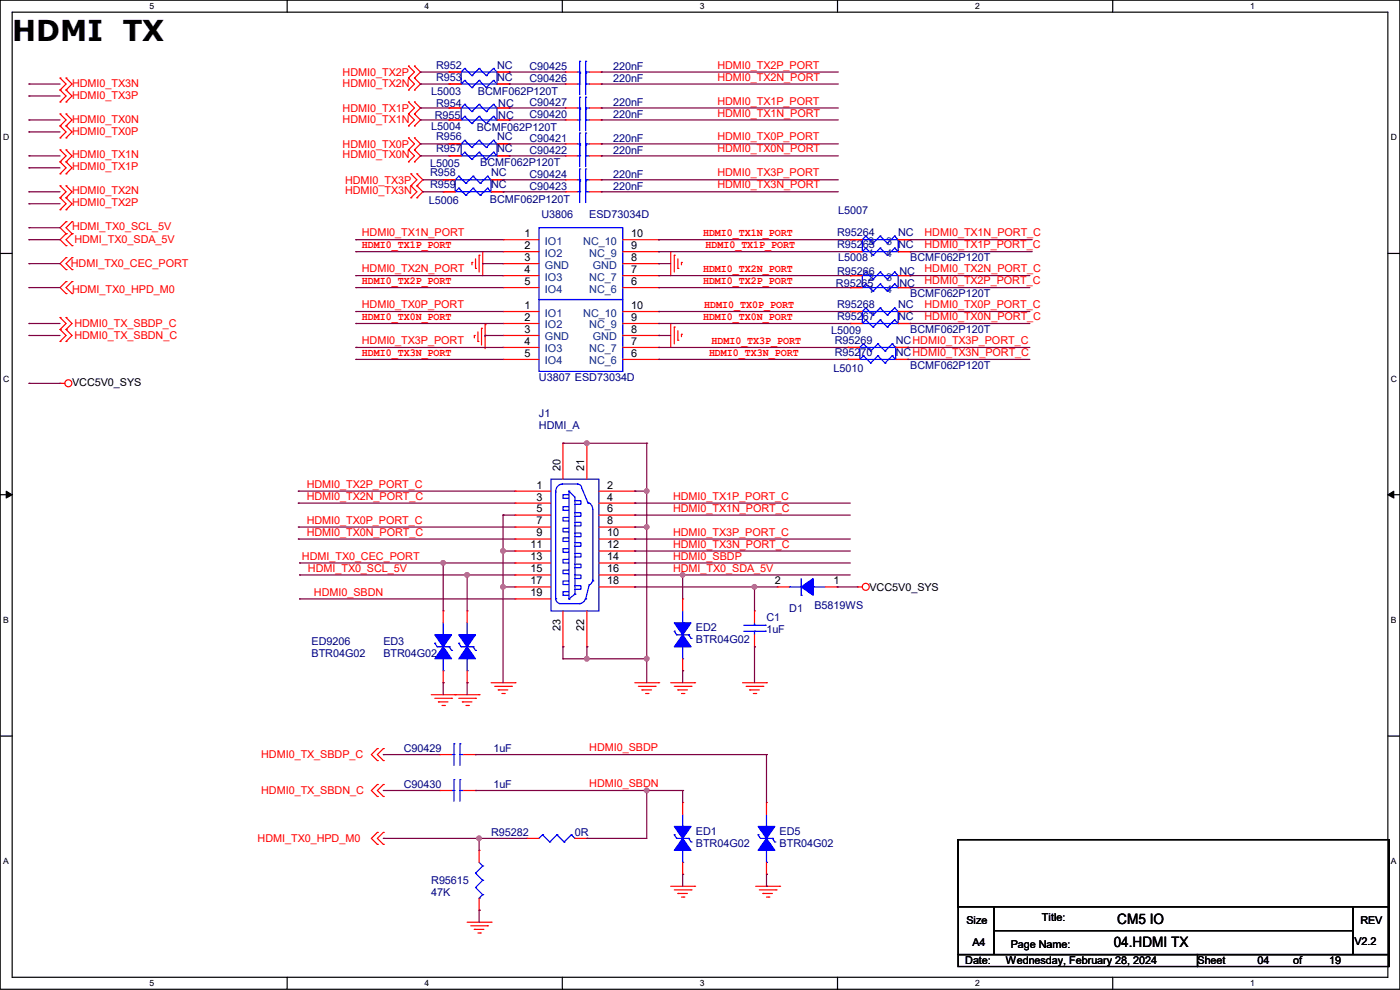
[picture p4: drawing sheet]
<svg xmlns="http://www.w3.org/2000/svg" width="297mm" height="210mm" viewBox="0 0 297 210" stroke-linecap="round" stroke-linejoin="round" font-family="sans-serif">
<g fill="none" stroke="#000" stroke-width=".25">
<path d="M0 0h297v209.8h-297zM2.6 2.6h291.8v204.7h-291.8zM60.9 0v2.6M119.3 0v2.6M177.7 0v2.6M236.1 0v2.6M0 53.8h2.6M294.4 53.8h2.6M0 104.9h2.6M294.4 104.9h2.6M0 156.1h2.6M294.4 156.1h2.6"/>
<path d="M203.2 178.1h91.5v14.2h-91.5zM203.2 192.3h7.7v10.2h-7.7zM210.9 192.3h76.2v5.1h-76.2zM210.9 197.4h76.2v5.1h-76.2zM287.1 192.3h7.6v10.2h-7.6zM60.9 207.3v2.5M119.3 207.3v2.5M177.7 207.3v2.5M203.2 202.5h50.8v2.5h-50.8zM236.1 207.3v2.5M254 202.5h40.7v2.5h-40.7z"/>
</g>
<path d="M1.3 104.2l1.3 .7-1.3 .8zM294.4 104.9l1.3-.7v1.5z" fill="#000"/>
<path d="M1.3 104.2l1.3 .7-1.3 .8zM294.4 104.9l1.3-.7v1.5z" fill="none" stroke="#000" stroke-width=".21"/>
<g fill="none" stroke="#f00" stroke-width=".25">
<path d="M12.7 19.1h.1M12.7 16.6h.1M12.7 19.1l1.3 1.3-1.3 1.2M12.7 16.6l1.3 1.2-1.3 1.3M14 19.1h.1M14 16.6h.1M14 19.1l1.3 1.3-1.3 1.2M14 16.6l1.3 1.2-1.3 1.3M86.7 16.6h.1M86.7 14h.1M86.7 19.1h.1M86.7 14l1.2 1.3-1.2 1.3"/>
<path d="M86.7 16.6l1.2 1.2-1.2 1.3M87.9 14h.1M87.9 16.6h.1M87.9 19.1h.1M87.9 14l1.3 1.3-1.3 1.3M87.9 16.6l1.3 1.2-1.3 1.3M95.3 15.3h.1M95.3 15.3h2.5M105.5 15.3h2.5M108 15.3h.1M12.7 39.4h.1M12.7 34.3h.1"/>
<path d="M12.7 36.9h.1M12.7 31.8h.1M12.7 26.7h.1M12.7 29.3h.1M12.7 24.2h.1M12.7 21.6h.1M12.7 39.4l1.3 1.3-1.3 1.3M12.7 34.3l1.3 1.3-1.3 1.3M12.7 31.8l1.3 1.3-1.3 1.2M12.7 26.7l1.3 1.3-1.3 1.3M12.7 24.2l1.3 1.2-1.3 1.3M14 39.4h.1"/>
<path d="M14 34.3h.1M14 36.9h.1M14 31.8h.1M14 26.7h.1M14 29.3h.1M14 24.2h.1M14 21.6h.1M14 39.4l1.3 1.3-1.3 1.3M14 34.3l1.3 1.3-1.3 1.3M14 31.8l1.3 1.3-1.3 1.2M14 26.7l1.3 1.3-1.3 1.3M14 24.2l1.3 1.2-1.3 1.3"/>
<path d="M86.7 24.2h.1M86.7 21.6h.1M86.7 26.7h.1M86.7 31.8h.1M86.7 29.3h.1M86.7 34.3h.1M86.7 21.6l1.2 1.3-1.2 1.3M86.7 24.2l1.2 1.2-1.2 1.3M86.7 29.3l1.2 1.2-1.2 1.3M86.7 31.8l1.2 1.3-1.2 1.2M87.2 39.4h.1M87.2 36.9h.1"/>
<path d="M87.2 36.9l1.2 1.2-1.2 1.3M87.2 39.4l1.2 1.3-1.2 1.3M87.9 21.6h.1M87.9 24.2h.1M87.9 26.7h.1M87.9 29.3h.1M87.9 31.8h.1M87.9 34.3h.1M87.9 21.6l1.3 1.3-1.3 1.3M87.9 24.2l1.3 1.2-1.3 1.3M87.9 29.3l1.3 1.2-1.3 1.3M87.9 31.8l1.3 1.3-1.3 1.2"/>
<path d="M88.4 36.9h.1M88.4 39.4h.1M88.4 36.9l1.3 1.2-1.3 1.3M88.4 39.4l1.3 1.3-1.3 1.3M95.3 22.9h.1M95.3 30.5h.1M95.3 33.1h.1M95.3 22.9h2.5M95.3 30.5h2.5M95.3 33.1h2.5M105.5 22.9h2.5M105.5 30.5h2.5"/>
<path d="M105.5 33.1h2.5M108 22.9h.1M108 33.1h.1M108 30.5h.1M12.7 42h.1M12.7 44.5h.1M12.7 42l1.3 1.2-1.3 1.3M14 42h.1M14 44.5h.1M14 54.7h.1M14 57.2h.1M14 47h.1"/>
<path d="M14 49.6h.1M14 52.1h.1M14 59.7h.1M14 42l1.3 1.2-1.3 1.3M14 54.7l-1.3 1.2 1.3 1.3M14 47l-1.3 1.3 1.3 1.3M14 49.6l-1.3 1.2 1.3 1.3M14 59.7l-1.3 1.3 1.3 1.3M15.3 57.2h.1M15.3 54.7h.1M15.3 49.6h.1M15.3 47h.1"/>
<path d="M15.3 52.1h.1M15.3 59.7h.1M15.3 54.7l-1.3 1.2 1.3 1.3M15.3 47l-1.3 1.3 1.3 1.3M15.3 49.6l-1.3 1.2 1.3 1.3M15.3 59.7l-1.3 1.3 1.3 1.3M87.2 42h.1M88.4 42h.1M100.1 55.7h.1M100.1 55.7v.5M100.9 56.9h.1M100.9 54.9v2"/>
<path d="M101.6 54.1h.1M101.6 54.1v3.6M102.4 53.4h.1M102.4 53.4v5.1M119.9 40.7h.1M119.9 40.7h2.6M125 40.7h2.6M127.6 40.7h.1M142.3 53.4h.1M142.3 53.4v5.1M143 54.1h.1M143 54.1v3.6"/>
<path d="M143.8 56.9h.1M143.8 54.9v2M144.6 55.7h.1M144.6 55.7v.5M12.7 69.9h.1M12.7 67.4h.1M12.7 72.4h.1M12.7 67.4l1.3 1.2-1.3 1.3M12.7 69.9l1.3 1.3-1.3 1.2M14 69.9h.1M14 67.4h.1M14 72.4h.1"/>
<path d="M14 62.3h.1M14 67.4l1.3 1.2-1.3 1.3M14 69.9l1.3 1.3-1.3 1.2M15.3 62.3h.1M100.6 71.2h.1M100.6 71.2v.5M101.4 72.4h.1M101.4 70.4v2M102.2 69.6h.1M102.2 69.6v3.6M102.9 68.9h.1M102.9 68.9v5.1"/>
<path d="M142.3 68.6h.1M142.3 68.6v5.1M143 69.4h.1M143 69.4v3.5M143.8 72.2h.1M143.8 70.1v2.1M144.6 70.9h.1M144.6 70.9v.5M12.7 81.3h.1M12.7 81.3h1.1M181.9 124.5h.1M181.9 124.5h1"/>
<path d="M80.1 158.8h.1M80.1 158.8l-1.3 1.3 1.3 1.2M81.3 158.8h.1M81.3 158.8l-1.2 1.3 1.2 1.2M91.5 147.4h10.1M92.2 148.1h3.6M93 148.9h.1M93 148.9h2M93.8 149.6h.5M94.3 149.6h.1M95.8 148.1h.1M96.6 147.4h.1"/>
<path d="M97.3 148.1h3.6M98.1 148.9h.1M98.1 148.9h2M98.8 149.6h.6M99.4 149.6h.1M100.9 148.1h.1M101.6 147.4h.1M104.2 144.8h5.1M104.9 145.6h3.6M105.7 146.3h.1M105.7 146.3h2M106.5 147.1h.5"/>
<path d="M107 147.1h.1M108.5 145.6h.1M109.3 144.8h.1M134.7 144.8h5M135.4 145.6h3.6M136.2 146.3h.1M136.2 146.3h2M136.9 147.1h.6M137.5 147.1h.1M139 145.6h.1M139.7 144.8h.1M142.3 144.8h5.1"/>
<path d="M143 145.6h3.6M143.8 146.3h.1M143.8 146.3h2M144.6 147.1h.5M145.1 147.1h.1M146.6 145.6h.1M147.4 144.8h.1M157.5 144.8h5.1M158.3 145.6h3.5M159 146.3h.1M159 146.3h2.1M159.8 147.1h.5"/>
<path d="M160.3 147.1h.1M161.8 145.6h.1M162.6 144.8h.1M80.1 161.3h.1M80.1 169h.1M80.1 166.4h.1M80.1 179.1h.1M80.1 176.6h.1M80.1 166.4l-1.3 1.3 1.3 1.3M80.1 176.6l-1.3 1.2 1.3 1.3M81.3 161.3h.1M81.3 169h.1"/>
<path d="M81.3 166.4h.1M81.3 179.1h.1M81.3 176.6h.1M81.3 166.4l-1.2 1.3 1.2 1.3M81.3 176.6l-1.2 1.2 1.2 1.3M93.3 167.7h.1M93.3 167.7h2.5M98.3 167.7h2.6M100.9 167.7h.1M99.1 195.6h5.1M99.9 196.4h3.5M100.6 197.1h.1"/>
<path d="M100.6 197.1h2.1M101.4 197.9h.5M101.9 197.9h.1M103.4 196.4h.1M104.2 195.6h.1M142.3 188h5.1M143 188.8h3.6M143.8 189.5h.1M143.8 189.5h2M144.6 190.3h.5M145.1 190.3h.1M146.6 188.8h.1"/>
<path d="M147.4 188h.1M160.3 188h5.1M161.1 188.8h3.5M161.8 189.5h.1M161.8 189.5h2.1M162.6 190.3h.5M163.1 190.3h.1M164.6 188.8h.1M165.4 188h.1"/>
<circle cx="14.5" cy="81.3" r=".74"/>
<circle cx="183.7" cy="124.5" r=".74"/>
</g>
<g fill="none" stroke="#00f" stroke-width=".25">
<path d="M98.6 14.5h.1M98.6 14.5l-.8 .8M98.6 14.5l1.5 1.5M100.1 16h.1M101.6 14.5h.1M101.6 14.5l-1.5 1.5M101.6 14.5l1.6 1.5M103.2 16h.1M104.7 14.5h.1M104.7 14.5l-1.5 1.5M104.7 14.5l.8 .8M105.5 15.3h.1"/>
<path d="M97.8 30.5h7.7v2.6h-7.7zM98.6 22.1h.1M98.6 22.1l-.8 .8M98.6 22.1l1.5 1.6M100.1 23.7h.1M101.6 22.1h.1M101.6 22.1l-1.5 1.6M101.6 22.1l1.6 1.6M103.2 23.7h.1M104.7 22.1h.1M104.7 22.1l-1.5 1.6M104.7 22.1l.8 .8"/>
<path d="M105.5 22.9h.1M123 38.4h.1M123 38.4v4.6M124.2 38.4h.1M124.2 38.4v4.6M122.5 40.7h.5M123 40.7h.1M124.2 40.7h.1M124.2 40.7h.8M92.2 136.4h.1M92.2 136.4l.6 .8h2.5M94 134.7h.1"/>
<path d="M94 132.1v2.6M94 139.7v2.6M95.3 137.2h.1M95.3 137.2l.5 .8M95.8 138h.1M94 142.3h.1M95.8 167.7h.5M96.3 167.7h.1M96.3 165.4h.1M96.3 165.4v4.6M97.6 165.4h.1M97.6 167.7h.1"/>
<path d="M97.6 167.7h.7M97.6 165.4v4.6"/>
</g>
<path d="M92.2 134.7h3.6l-1.8 2.5z" fill-rule="evenodd" fill="#00f"/>
<path d="M92.2 134.7h3.6l-1.8 2.5z" fill="none" stroke="#00f" stroke-width=".25"/>
<path d="M94 137.2l1.8 2.5h-3.6z" fill-rule="evenodd" fill="#00f"/>
<g fill="none" stroke="#00f" stroke-width=".25">
<path d="M97.8 15.3h7.7v2.5h-7.7zM98.6 17.1h.1M98.6 17.1l-.8 .7M98.6 17.1l1.5 1.5M100.1 18.6h.1M101.6 17.1h.1M101.6 17.1l-1.5 1.5M101.6 17.1l1.6 1.5M103.2 18.6h.1M104.7 17.1h.1M104.7 17.1l-1.5 1.5M104.7 17.1l.8 .7"/>
<path d="M105.5 17.8h.1M122.5 15.3h.5M123 15.3h.1M123 13h.1M123 13v4.6M124.2 13h.1M124.2 15.3h.1M124.2 13v4.6M124.2 15.3h.8M98.6 24.7h.1M98.6 24.7l-.8 .7M98.6 24.7l1.5 1.5"/>
<path d="M100.1 26.2h.1M101.6 24.7h.1M101.6 24.7l-1.5 1.5M101.6 24.7l1.6 1.5M103.2 26.2h.1M104.7 24.7h.1M104.7 24.7l-1.5 1.5M104.7 24.7l.8 .7M105.5 25.4h.1M122.5 22.9h.5M122.5 33.1h.5M122.5 25.4h.5"/>
<path d="M123 22.9h.1M123 20.6h.1M123 33.1h.1M123 30.8h.1M123 25.4h.1M123 23.2h.1M123 20.6v7.1M123 30.8v4.5M124.2 20.6h.1M124.2 22.9h.1M124.2 30.8h.1M124.2 33.1h.1"/>
<path d="M124.2 23.2h.1M124.2 25.4h.1M124.2 22.9h.8M124.2 20.6v7.1M124.2 30.8v4.5M124.2 33.1h.8M124.2 25.4h.8M183.7 50.1h.1M183.7 52.6h.1M183.7 50.1l-.8 .7M183.7 50.1l1.5 1.5M183.7 52.6l-.8 .8"/>
<path d="M183.7 52.6l1.5 1.5M185.2 51.6h.1M185.2 54.1h.1M186.7 50.1h.1M186.7 52.6h.1M186.7 50.1l-1.5 1.5M186.7 50.1l1.6 1.5M186.7 52.6l-1.5 1.5M186.7 52.6l1.6 1.5M188.3 51.6h.1M188.3 54.1h.1M189.8 50.1h.1"/>
<path d="M189.8 52.6h.1M189.8 50.1l-1.5 1.5M189.8 50.1l.7 .7M189.8 52.6l-1.5 1.5M189.8 52.6l.7 .8M190.5 50.8h.1M190.5 53.4h.1M114.3 63.5h17.8v15.3h-17.8zM183.2 72.9h.1M183.2 75.5h.1M183.2 72.9l-.8 .8M183.2 72.9l1.5 1.6"/>
<path d="M183.2 75.5l-.8 .7M183.2 75.5l1.5 1.5M183.7 65.3h.1M183.7 65.3l-.8 .8M183.7 65.3l1.5 1.5M184.7 74.5h.1M184.7 77h.1M185.2 66.8h.1M186.2 72.9h.1M186.2 75.5h.1M186.2 72.9l-1.5 1.6M186.2 72.9l1.5 1.6"/>
<path d="M186.2 75.5l-1.5 1.5M186.2 75.5l1.5 1.5M186.7 65.3h.1M186.7 65.3l-1.5 1.5M186.7 65.3l1.6 1.5M187.7 74.5h.1M187.7 77h.1M188.3 66.8h.1M189.3 72.9h.1M189.3 75.5h.1M189.3 72.9l-1.6 1.6M189.3 72.9l.7 .8"/>
<path d="M189.3 75.5l-1.6 1.5M189.3 75.5l.7 .7M189.8 65.3h.1M189.8 65.3l-1.5 1.5M189.8 65.3l.7 .8M190 73.7h.1M190 76.2h.1M190.5 66.1h.1M116.9 101.6h10.1v28h-10.1zM117.9 104.2v22.8M119.2 102.7h3.3M119.4 102.7a1.5 1.5 0 0 0-1.5 1.7"/>
<path d="M120.7 104.2h.1M120.7 104.9h-1.3v.8h1.3M120.7 107.5h-1.3v.7h1.3M120.7 109.8h-1.3v.7h1.3M120.7 112.1h-1.3v.7h1.3M120.7 114.1h-1.3v.8h1.3M120.7 116.4h-1.3v.7h1.3M120.7 118.7h-1.3v.7h1.3M120.7 104.2v22.8M120.7 104.2l1.3 1.3v20.5M122 106.2h1.2v.8h-1.2M122 108.8h1.2v.7h-1.2"/>
<path d="M122 110.8h1.2v.7h-1.2M122 113.1h1.2v.7h-1.2M122 115.1h1.2v.8h-1.2M122 117.4h1.2v.8h-1.2M122 119.7h1.2v.7h-1.2M122.5 102.7a1 1 0 0 1 .9 1l1.4 3M122.5 102.7h.1M124.7 106.6a1.5 1.5 0 0 1 1 1.4l.1 15.2M124.8 106.7h.1M94 137.2l1.8 2.5h-3.6zM97.3 136.4h.1M97.3 136.4l.5 .8h2.6"/>
<path d="M99.1 134.7h.1M99.1 132.1v2.6M99.1 139.7v2.6M100.4 137.2h.1M100.4 137.2l.5 .8M100.9 138h.1M117.9 127a1 1 0 0 0 .8 1M117.9 127h.1M118.7 128.1h4.3M120.7 127h.1M120.7 120.9h-1.3v.8h1.3M120.7 123.2h-1.3v.8h1.3"/>
<path d="M120.7 125.5h-1.3v.8h1.3M122 126h.1M122 122h1.2v.7h-1.2M122 124.2h1.2v.8h-1.2M122 126l-1.3 1M123 128.1h.1M124.2 127a1.25 1.25 0 0 1-1.2 1M124.2 127h.1M125 124l-.8 3M125.7 123a1.25 1.25 0 0 1-.7 1.1M125.8 123.2h.1M157.8 133.9h4.5"/>
<path d="M157.8 132.6h4.5M160.1 132.6h.1M160.1 133.9h.1M160.1 132.1v.5M160.1 133.9v.8M162.3 133.9h.1M162.3 132.6h.1M99.1 142.3h.1"/>
</g>
<g fill="none" stroke="#f00" stroke-width=".25">
<path d="M95.3 17.8h.1M95.3 15.3h.1M95.3 17.8h2.5M95.3 15.3h2.5M105.5 17.8h2.5M105.5 15.3h2.5M108 17.8h.1M108 15.3h.1M119.9 15.3h.1M119.9 15.3h2.6M125 15.3h2.6M127.6 15.3h.1"/>
<path d="M95.3 25.4h.1M95.3 25.4h2.5M105.5 25.4h2.5M108 25.4h.1M119.9 22.9h.1M119.9 33.1h.1M119.9 25.4h.1M119.9 25.4h2.6M119.9 22.9h2.6M119.9 33.1h2.6M125 25.4h2.6M125 22.9h2.6"/>
<path d="M125 33.1h2.6M127.6 22.9h.1M127.6 33.1h.1M127.6 25.4h.1M180.4 50.8h.1M180.4 53.4h.1M180.4 50.8h2.5M180.4 53.4h2.5M190.5 50.8h2.6M190.5 53.4h2.6M193.1 50.8h.1M193.1 53.4h.1"/>
<path d="M106.7 66.1h.1M106.7 68.6h.1M106.7 73.7h.1M106.7 76.2h.1M106.7 71.2h.1M106.7 73.7h7.6M106.7 66.1h7.6M106.7 68.6h7.6M106.7 76.2h7.6M106.7 71.2h7.6M132.1 73.7h7.6M132.1 66.1h7.6"/>
<path d="M132.1 68.6h7.6M132.1 76.2h7.6M132.1 71.2h7.6M139.7 66.1h.1M139.7 68.6h.1M139.7 73.7h.1M139.7 76.2h.1M139.7 71.2h.1M179.9 73.7h.1M179.9 76.2h.1M179.9 73.7h2.5M179.9 76.2h2.5"/>
<path d="M180.4 66.1h.1M180.4 66.1h2.5M190 73.7h2.6M190 76.2h2.6M190.5 66.1h2.6M192.6 73.7h.1M192.6 76.2h.1M193.1 66.1h.1M119.4 94h.1M119.4 94v7.6M124.5 94h.1M124.5 94v7.6"/>
<path d="M109.3 104.2h.1M109.3 106.7h.1M109.3 109.3h.1M109.3 111.8h.1M109.3 114.3h.1M109.3 116.9h.1M109.3 119.4h.1M109.3 104.2h7.6M109.3 106.7h7.6M109.3 109.3h7.6M109.3 111.8h7.6M109.3 114.3h7.6"/>
<path d="M109.3 116.9h7.6M109.3 119.4h7.6M127 104.2h7.7M127 106.7h7.7M127 109.3h7.7M127 111.8h7.7M127 114.3h7.7M127 116.9h7.7M127 119.4h7.7M134.7 104.2h.1M134.7 106.7h.1M134.7 109.3h.1"/>
<path d="M134.7 111.8h.1M134.7 114.3h.1M134.7 116.9h.1M134.7 119.4h.1M94 129.6h.1M94 129.6v2.5M109.3 122h.1M109.3 124.5h.1M109.3 127h.1M109.3 122h7.6M109.3 124.5h7.6M109.3 127h7.6"/>
<path d="M119.4 137.2h.1M119.4 129.6v7.6M124.5 137.2h.1M124.5 129.6v7.6M127 122h7.7M127 124.5h7.7M134.7 122h.1M134.7 124.5h.1M160.1 129.6h.1M160.1 137.2h.1M160.1 129.6v2.5M160.1 134.7v2.5"/>
<path d="M94 144.8h.1M94 142.3v2.5"/>
</g>
<path d="M97.3 134.7h3.6l-1.8 2.5z" fill-rule="evenodd" fill="#00f"/>
<path d="M97.3 134.7h3.6l-1.8 2.5z" fill="none" stroke="#00f" stroke-width=".25"/>
<path d="M99.1 137.2l1.8 2.5h-3.6z" fill-rule="evenodd" fill="#00f"/>
<g fill="none" stroke="#00f" stroke-width=".25">
<path d="M183.7 57.7h.1M183.7 57.7l-.8 .8M183.7 57.7l1.5 1.5M185.2 59.2h.1M186.7 57.7h.1M186.7 57.7l-1.5 1.5M186.7 57.7l1.6 1.5M188.3 59.2h.1M189.8 57.7h.1M189.8 57.7l-1.5 1.5M189.8 57.7l.7 .8M190.5 58.5h.1"/>
<path d="M99.1 137.2l1.8 2.5h-3.6zM143 177.1h.1M143 177.1l.6 .7h2.5M144.8 175.3h.1M144.8 172.8v2.5M146.1 177.8h.1M146.1 177.8l.5 .8M146.6 178.6h.1M144.8 182.9h.1M144.8 180.4v2.5"/>
</g>
<path d="M180.4 58.5h.1M180.4 58.5h2.5M190.5 58.5h2.6M193.1 58.5h.1M99.1 129.6h.1M99.1 129.6v2.5M99.1 144.8h.1M99.1 142.3v2.5" fill="none" stroke="#f00" stroke-width=".25"/>
<path d="M143 175.3h3.6l-1.8 2.5z" fill-rule="evenodd" fill="#00f"/>
<path d="M143 175.3h3.6l-1.8 2.5z" fill="none" stroke="#00f" stroke-width=".25"/>
<path d="M144.8 177.8l1.8 2.6h-3.6z" fill-rule="evenodd" fill="#00f"/>
<g fill="none" stroke="#00f" stroke-width=".25">
<path d="M96.6 38.1h7.6v2.6h-7.6zM114.3 48.3h17.8v15.2h-17.8zM167.4 124.5h.1M167.4 124.5h2.6M170 126.3h.1M170 122.7v3.6M172.5 124.5h.1M172.5 124.5h2.5M96.3 157.8h.1M96.3 157.8v4.5M97.6 157.8h.1M97.6 157.8v4.5"/>
<path d="M95.8 160.1h.5M96.3 160.1h.1M97.6 160.1h.1M97.6 160.1h.7M144.8 177.8l1.8 2.6h-3.6z"/>
</g>
<g fill="none" stroke="#f00" stroke-width=".25">
<path d="M94 38.1h.1M94 38.1h2.6M104.2 38.1h2.5M106.7 38.1h.1M94 40.7h.1M94 40.7h2.6M104.2 40.7h2.5M106.7 50.8h.1M106.7 53.4h.1M106.7 58.5h.1M106.7 55.9h.1M106.7 40.7h.1"/>
<path d="M106.7 50.8h7.6M106.7 53.4h7.6M106.7 58.5h7.6M106.7 55.9h7.6M132.1 50.8h7.6M132.1 53.4h7.6M132.1 58.5h7.6M132.1 55.9h7.6M139.7 50.8h.1M139.7 53.4h.1M139.7 58.5h.1M139.7 55.9h.1"/>
<path d="M106.7 61h.1M106.7 61h7.6M132.1 61h7.6M139.7 61h.1M93.3 160.1h.1M93.3 160.1h2.5M98.3 160.1h2.6M100.9 160.1h.1M144.8 170.2h.1M144.8 170.2v2.6M144.8 185.5h.1M144.8 182.9v2.6"/>
</g>
<path d="M170 124.5l2.5-1.8v3.6z" fill-rule="evenodd" fill="#00f"/>
<g fill="none" stroke="#00f" stroke-width=".25">
<path d="M122.5 17.8h.5M123 17.8h.1M123 15.5h.1M123 15.5v4.6M124.2 15.5h.1M124.2 17.8h.1M124.2 17.8h.8M124.2 15.5v4.6M143 133.9h.1M143 133.9l.6 .8h2.5M144.8 132.1h.1M144.8 139.7h.1"/>
<path d="M144.8 129.6v2.5M144.8 137.2v2.5M146.1 134.7h.1M146.1 134.7l.5 .7M146.6 135.4h.1M170 124.5l2.5-1.8v3.6z"/>
</g>
<path d="M119.9 17.8h.1M119.9 17.8h2.6M125 17.8h2.6M127.6 17.8h.1M164.9 124.5h.1M164.9 124.5h2.5M175 124.5h2.6M177.6 124.5h.1" fill="none" stroke="#f00" stroke-width=".25"/>
<path d="M143 132.1h3.6l-1.8 2.6z" fill-rule="evenodd" fill="#00f"/>
<path d="M143 132.1h3.6l-1.8 2.6z" fill="none" stroke="#00f" stroke-width=".25"/>
<path d="M144.8 134.7l1.8 2.5h-3.6z" fill-rule="evenodd" fill="#00f"/>
<g fill="none" stroke="#00f" stroke-width=".25">
<path d="M97.3 37.4h.1M97.3 37.4l-.7 .7M97.3 37.4l1.5 1.5M98.6 29.8h.1M98.6 29.8l-.8 .7M98.6 29.8l1.5 1.5M98.8 38.9h.1M100.1 31.3h.1M100.4 37.4h.1M100.4 37.4l-1.6 1.5M100.4 37.4l1.5 1.5M101.6 29.8h.1"/>
<path d="M101.6 29.8l-1.5 1.5M101.6 29.8l1.6 1.5M101.9 38.9h.1M103.2 31.3h.1M103.4 37.4h.1M103.4 37.4l-1.5 1.5M103.4 37.4l.8 .7M104.2 38.1h.1M104.7 29.8h.1M104.7 29.8l-1.5 1.5M104.7 29.8l.8 .7M105.5 30.5h.1"/>
<path d="M182.9 50.8h7.6v2.6h-7.6zM182.9 58.5h7.6v2.5h-7.6zM182.4 73.7h7.6v2.5h-7.6zM183.7 67.9h.1M183.7 67.9l-.8 .7M183.7 67.9l1.5 1.5M185.2 69.4h.1M186.7 67.9h.1M186.7 67.9l-1.5 1.5M186.7 67.9l1.6 1.5M188.3 69.4h.1M189.8 67.9h.1"/>
<path d="M189.8 67.9l-1.5 1.5M189.8 67.9l.7 .7M190.5 68.6h.1M144.8 134.7l1.8 2.5h-3.6zM160.8 177.1h.1M160.8 177.1l.5 .7h2.6M162.6 175.3h.1M162.6 172.8v2.5M163.9 177.8h.1M163.9 177.8l.5 .8M164.4 178.6h.1M100.9 185.2h.1"/>
<path d="M100.9 188.3h.1M100.9 185.2l1.5 1.5M100.9 188.3l1.5 1.5M101.6 190.5h.1M101.6 182.9l.8 .8M102.4 183.7h.1M102.4 186.7h.1M102.4 189.8h.1M102.4 183.7l-1.5 1.5M102.4 186.7l-1.5 1.6M102.4 189.8l-.8 .7M162.6 182.9h.1"/>
<path d="M162.6 180.4v2.5"/>
</g>
<g fill="none" stroke="#f00" stroke-width=".25">
<path d="M94 38.1h.1M94 38.1h2.6M95.3 30.5h.1M95.3 30.5h2.5M104.2 38.1h2.5M105.5 30.5h2.5M106.7 38.1h.1M108 30.5h.1M180.4 53.4h.1M180.4 50.8h.1M180.4 58.5h.1M180.4 53.4h2.5"/>
<path d="M180.4 50.8h2.5M180.4 58.5h2.5M190.5 53.4h2.6M190.5 50.8h2.6M190.5 58.5h2.6M193.1 50.8h.1M193.1 53.4h.1M193.1 58.5h.1M179.9 73.7h.1M179.9 76.2h.1M179.9 73.7h2.5M179.9 76.2h2.5"/>
<path d="M180.4 68.6h.1M180.4 61h.1M180.4 68.6h2.5M180.4 61h2.5M190 73.7h2.6M190 76.2h2.6M190.5 68.6h2.6M190.5 61h2.6M192.6 76.2h.1M192.6 73.7h.1M193.1 68.6h.1M193.1 61h.1"/>
<path d="M144.8 127h.1M144.8 127v2.6M144.8 139.7v2.6M144.8 142.3h.1M101.6 180.4h.1M101.6 193.1h.1M101.6 180.4v2.5M101.6 190.5v2.6"/>
</g>
<path d="M160.8 175.3h3.6l-1.8 2.5z" fill-rule="evenodd" fill="#00f"/>
<path d="M160.8 175.3h3.6l-1.8 2.5z" fill="none" stroke="#00f" stroke-width=".25"/>
<path d="M162.6 177.8l1.8 2.6h-3.6z" fill-rule="evenodd" fill="#00f"/>
<g fill="none" stroke="#00f" stroke-width=".25">
<path d="M97.3 39.9h.1M97.3 39.9l-.7 .8M97.3 39.9l1.5 1.5M97.8 22.9h7.7v2.5h-7.7zM98.6 32.3h.1M98.6 32.3l-.8 .8M98.6 32.3l1.5 1.5M100.1 33.8h.1M100.4 39.9h.1M100.4 39.9l-1.6 1.5M100.4 39.9l1.5 1.5M101.6 32.3h.1"/>
<path d="M101.6 32.3l-1.5 1.5M101.6 32.3l1.6 1.5M103.2 33.8h.1M103.4 39.9h.1M103.4 39.9l-1.5 1.5M103.4 39.9l.8 .8M104.7 32.3h.1M104.7 32.3l-1.5 1.5M104.7 32.3l.8 .8M105.5 33.1h.1M122.5 38.1h.5M122.5 30.5h.5"/>
<path d="M123 38.1h.1M123 35.9h.1M123 30.5h.1M123 28.2h.1M123 28.2v4.6M123 35.9v4.5M124.2 35.9h.1M124.2 38.1h.1M124.2 28.2h.1M124.2 30.5h.1M124.2 38.1h.8M124.2 28.2v4.6"/>
<path d="M124.2 35.9v4.5M124.2 30.5h.8M98.8 41.4h.1M101.9 41.4h.1M104.2 40.7h.1M182.9 66.1h7.6v2.5h-7.6zM183.7 60.2h.1M183.7 60.2l-.8 .8M183.7 60.2l1.5 1.6M185.2 61.8h.1M186.7 60.2h.1M186.7 60.2l-1.5 1.6"/>
<path d="M186.7 60.2l1.6 1.6M188.3 61.8h.1M189.8 60.2h.1M189.8 60.2l-1.5 1.6M189.8 60.2l.7 .8M190.5 61h.1M115.1 177.1h.1M115.1 177.1l-.8 .7M115.1 177.1l1.5 1.5M116.6 178.6h.1M118.2 177.1h.1M118.2 177.1l-1.6 1.5"/>
<path d="M118.2 177.1l1.5 1.5M119.7 178.6h.1M121.2 177.1h.1M121.2 177.1l-1.5 1.5M121.2 177.1l.8 .7M122 177.8h.1M162.6 177.8l1.8 2.6h-3.6z"/>
</g>
<g fill="none" stroke="#f00" stroke-width=".25">
<path d="M95.3 33.1h.1M95.3 22.9h.1M95.3 25.4h.1M95.3 33.1h2.5M95.3 22.9h2.5M95.3 25.4h2.5M105.5 33.1h2.5M105.5 22.9h2.5M105.5 25.4h2.5M108 33.1h.1M108 25.4h.1M108 22.9h.1"/>
<path d="M119.9 38.1h.1M119.9 30.5h.1M119.9 38.1h2.6M119.9 30.5h2.6M125 38.1h2.6M125 30.5h2.6M127.6 38.1h.1M127.6 30.5h.1M94 40.7h.1M94 40.7h2.6M104.2 40.7h2.5M106.7 40.7h.1"/>
<path d="M180.4 61h.1M180.4 66.1h.1M180.4 68.6h.1M180.4 61h2.5M180.4 66.1h2.5M180.4 68.6h2.5M190.5 61h2.6M190.5 66.1h2.6M190.5 68.6h2.6M193.1 61h.1M193.1 68.6h.1M193.1 66.1h.1"/>
<path d="M111.8 177.8h.1M111.8 177.8h2.5M122 177.8h2.5M124.5 177.8h.1M162.6 170.2h.1M162.6 170.2v2.6M162.6 185.5h.1M162.6 182.9v2.6"/>
</g>
<g fill="none" stroke="#800040" stroke-width=".25">
<path d="M6.1 17.8h.1M6.1 17.8h6.6M6.1 35.6h.1M6.1 33.1h.1M6.1 28h.1M6.1 25.4h.1M6.1 20.4h.1M6.1 35.6h6.6M6.1 33.1h6.6M6.1 28h6.6M6.1 25.4h6.6M6.1 20.4h6.6"/>
<path d="M6.1 40.7h.1M6.1 43.2h.1M6.1 48.3h.1M6.1 50.8h.1M6.1 55.9h.1M6.1 40.7h6.6M6.1 43.2h6.6M6.1 48.3h6.6M6.1 50.8h6.6M6.1 55.9h6.6M6.1 68.6h.1M6.1 71.2h.1"/>
<path d="M6.1 61h.1M6.1 68.6h6.6M6.1 71.2h6.6M6.1 61h6.6M119.4 94h.1M119.4 94h17.8M124.5 94h.1"/>
</g>
<circle cx="124.5" cy="94" r=".49" fill="#f0f"/>
<circle cx="124.5" cy="94" r=".49" fill="none" stroke="#f0f" stroke-width=".25"/>
<path d="M137.2 94h.1M137.2 94v17.8M63.3 104.2h.1M63.3 104.2h46M134.7 104.2h.1M134.7 104.2h2.5M137.2 104.2h.1" fill="none" stroke="#800040" stroke-width=".25"/>
<circle cx="137.2" cy="111.8" r=".49" fill="#f0f"/>
<circle cx="137.2" cy="111.8" r=".49" fill="none" stroke="#f0f" stroke-width=".25"/>
<circle cx="137.2" cy="104.2" r=".49" fill="#f0f"/>
<circle cx="137.2" cy="104.2" r=".49" fill="none" stroke="#f0f" stroke-width=".25"/>
<g fill="none" stroke="#800040" stroke-width=".25">
<path d="M63.3 106.7h.1M63.3 111.8h.1M63.3 106.7h46M63.3 111.8h46M106.7 109.3h.1M106.7 109.3h2.6M106.7 109.3v7.6M134.7 106.7h.1M134.7 109.3h.1M134.7 111.8h.1M134.7 106.7h45.7M134.7 109.3h45.7"/>
<path d="M134.7 111.8h2.5M137.2 111.8h.1M137.2 111.8v27.9"/>
</g>
<circle cx="137.2" cy="139.7" r=".49" fill="#f0f"/>
<circle cx="137.2" cy="139.7" r=".49" fill="none" stroke="#f0f" stroke-width=".25"/>
<path d="M63.3 114.3h.1M63.3 114.3h46M106.7 116.9h.1M106.7 116.9v7.6M134.7 114.3h.1M134.7 114.3h45.7" fill="none" stroke="#800040" stroke-width=".25"/>
<circle cx="106.7" cy="116.9" r=".49" fill="#f0f"/>
<circle cx="106.7" cy="116.9" r=".49" fill="none" stroke="#f0f" stroke-width=".25"/>
<path d="M63.5 119.4h.1M63.5 119.4h30.5M106.7 116.9h.1M106.7 116.9h2.6M134.7 116.9h.1M134.7 116.9h45.7" fill="none" stroke="#800040" stroke-width=".25"/>
<circle cx="94" cy="119.4" r=".49" fill="#f0f"/>
<circle cx="94" cy="119.4" r=".49" fill="none" stroke="#f0f" stroke-width=".25"/>
<path d="M63.5 122h.1M63.5 122h35.6" fill="none" stroke="#800040" stroke-width=".25"/>
<circle cx="99.1" cy="121.9" r=".49" fill="#f0f"/>
<circle cx="99.1" cy="121.9" r=".49" fill="none" stroke="#f0f" stroke-width=".25"/>
<path d="M106.7 124.5h.1M106.7 124.5h2.6M106.7 124.5v20.3M134.7 122h.1M134.7 122h10.1" fill="none" stroke="#800040" stroke-width=".25"/>
<circle cx="106.7" cy="124.5" r=".49" fill="#f0f"/>
<circle cx="106.7" cy="124.5" r=".49" fill="none" stroke="#f0f" stroke-width=".25"/>
<path d="M134.7 124.5h.1M134.7 124.5h25.4" fill="none" stroke="#800040" stroke-width=".25"/>
<circle cx="160" cy="124.5" r=".49" fill="#f0f"/>
<circle cx="160" cy="124.5" r=".49" fill="none" stroke="#f0f" stroke-width=".25"/>
<path d="M63.5 127h.1M63.5 127h45.8M119.4 137.2h.1M119.4 137.2v2.5M124.5 137.2h.1M124.5 137.2v2.5M160.1 124.5h.1M160.1 124.5h4.8M160.1 124.5v5.1M177.6 124.5h.1M177.6 124.5h4.3" fill="none" stroke="#800040" stroke-width=".25"/>
<circle cx="124.5" cy="139.7" r=".49" fill="#f0f"/>
<circle cx="124.5" cy="139.7" r=".49" fill="none" stroke="#f0f" stroke-width=".25"/>
<g fill="none" stroke="#800040" stroke-width=".25">
<path d="M89.2 15.3h.1M89.2 17.8h.1M89.2 15.3h6.1M89.2 17.8h6.1M108 15.3h.1M108 17.8h.1M108 15.3h11.9M108 17.8h11.9M127.6 15.3h.1M127.6 17.8h.1M127.6 15.3h50.2M127.6 17.8h50.2"/>
<path d="M89.2 22.9h.1M89.2 25.4h.1M89.2 30.5h.1M89.2 33.1h.1M89.2 22.9h6.1M89.2 25.4h6.1M89.2 30.5h6.1M89.2 33.1h6.1M89.7 38.1h.1M89.7 38.1h4.3M106.7 38.1h.1M106.7 38.1h13.2"/>
<path d="M108 22.9h.1M108 25.4h.1M108 30.5h.1M108 33.1h.1M108 22.9h11.9M108 25.4h11.9M108 30.5h11.9M108 33.1h11.9M127.6 22.9h.1M127.6 25.4h.1M127.6 30.5h.1M127.6 33.1h.1"/>
<path d="M127.6 38.1h.1M127.6 22.9h50.2M127.6 25.4h50.2M127.6 30.5h50.2M127.6 33.1h50.2M127.6 38.1h50.2M75.5 50.8h.1M75.5 53.4h.1M75.5 58.5h.1M75.5 50.8h31.2M75.5 53.4h31.2M75.5 58.5h31.2"/>
<path d="M89.7 40.7h.1M89.7 40.7h4.3M102.4 55.9h.1M102.4 55.9h4.3M106.7 40.7h.1M106.7 40.7h13.2M127.6 40.7h.1M127.6 40.7h50.2M139.7 50.8h.1M139.7 53.4h.1M139.7 55.9h.1M139.7 58.5h.1"/>
<path d="M139.7 50.8h40.7M139.7 53.4h40.7M139.7 55.9h2.6M139.7 58.5h40.7M193.1 50.8h.1M193.1 53.4h.1M193.1 58.5h.1M193.1 50.8h25.9M193.1 53.4h25.9M193.1 58.5h25.4M75.5 61h.1M75.5 66.1h.1"/>
<path d="M75.5 68.6h.1M75.5 73.7h.1M75.5 76.2h.1M75.5 61h31.2M75.5 66.1h31.2M75.5 68.6h31.2M75.5 73.7h31.2M75.5 76.2h31.2M102.9 71.2h.1M102.9 71.2h3.8M102.9 71.2v.2M139.7 61h.1"/>
<path d="M139.7 66.1h.1M139.7 68.6h.1M139.7 71.2h.1M139.7 73.7h.1M139.7 76.2h.1M139.7 61h40.7M139.7 66.1h40.7M139.7 68.6h40.7M139.7 71.2h2.6M139.7 73.7h40.2M139.7 76.2h40.2M192.6 73.7h.1"/>
<path d="M192.6 76.2h.1M192.6 73.7h25.9M192.6 76.2h25.9M193.1 61h.1M193.1 66.1h.1M193.1 68.6h.1M193.1 61h25.4M193.1 66.1h25.4M193.1 68.6h25.4M119.4 139.7h.1M119.4 139.7h17.8M124.5 139.7h.1"/>
<path d="M137.2 139.7h.1M137.2 139.7v5.1M160.1 137.2h.1M160.1 137.2v7.6M81.3 160.1h.1M81.3 167.7h.1M81.3 160.1h12M81.3 167.7h12M100.9 160.1h.1M100.9 167.7h.1M100.9 160.1h61.7M100.9 167.7h36.3"/>
<path d="M162.6 160.1h.1M162.6 160.1v10.1"/>
</g>
<circle cx="137.2" cy="167.7" r=".49" fill="#f0f"/>
<circle cx="137.2" cy="167.7" r=".49" fill="none" stroke="#f0f" stroke-width=".25"/>
<g fill="none" stroke="#800040" stroke-width=".25">
<path d="M6.1 81.3h.1M6.1 81.3h6.6M134.7 119.4h.1M134.7 119.4h45.7M81.3 177.8h.1M81.3 177.8h20.3M137.2 167.7h.1M137.2 167.7v10.1M137.2 167.7h7.6M144.8 167.7h.1M144.8 167.7v2.5M144.8 185.5h.1"/>
<path d="M144.8 185.5v2.5M162.6 185.5h.1M162.6 188h.1M162.6 185.5v2.5M162.6 188h.3"/>
</g>
<circle cx="101.6" cy="177.8" r=".49" fill="#f0f"/>
<circle cx="101.6" cy="177.8" r=".49" fill="none" stroke="#f0f" stroke-width=".25"/>
<path d="M144.8 122h.1M144.8 122v5M144.8 122h35.6M101.6 177.8h.1M101.6 177.8h10.2M101.6 177.8v2.6M124.5 177.8h.1M124.5 177.8h12.7M101.6 193.1h.1M101.6 193.1v2.5" fill="none" stroke="#800040" stroke-width=".25"/>
<circle cx="144.8" cy="121.9" r=".49" fill="#f0f"/>
<circle cx="144.8" cy="121.9" r=".49" fill="none" stroke="#f0f" stroke-width=".25"/>
<path d="M94 119.4h.1M94 119.4v10.2M94 119.4h15.3M99.1 122h.1M99.1 122v7.6M99.1 122h10.2M94 144.8h.1M94 144.8v2.6M99.1 144.8h.1M99.1 144.8v2.6M144.8 142.3h.1M144.8 142.3v2.5" fill="none" stroke="#800040" stroke-width=".25"/>
<circle cx="124.5" cy="94" r=".49" fill="#f0f"/>
<circle cx="124.5" cy="94" r=".49" fill="none" stroke="#f0f" stroke-width=".25"/>
<circle cx="137.2" cy="111.8" r=".49" fill="#f0f"/>
<circle cx="137.2" cy="111.8" r=".49" fill="none" stroke="#f0f" stroke-width=".25"/>
<circle cx="137.2" cy="104.2" r=".49" fill="#f0f"/>
<circle cx="137.2" cy="104.2" r=".49" fill="none" stroke="#f0f" stroke-width=".25"/>
<circle cx="137.2" cy="139.7" r=".49" fill="#f0f"/>
<circle cx="137.2" cy="139.7" r=".49" fill="none" stroke="#f0f" stroke-width=".25"/>
<circle cx="106.7" cy="116.9" r=".49" fill="#f0f"/>
<circle cx="106.7" cy="116.9" r=".49" fill="none" stroke="#f0f" stroke-width=".25"/>
<circle cx="94" cy="119.4" r=".49" fill="#f0f"/>
<circle cx="94" cy="119.4" r=".49" fill="none" stroke="#f0f" stroke-width=".25"/>
<circle cx="99.1" cy="121.9" r=".49" fill="#f0f"/>
<circle cx="99.1" cy="121.9" r=".49" fill="none" stroke="#f0f" stroke-width=".25"/>
<circle cx="106.7" cy="124.5" r=".49" fill="#f0f"/>
<circle cx="106.7" cy="124.5" r=".49" fill="none" stroke="#f0f" stroke-width=".25"/>
<circle cx="160" cy="124.5" r=".49" fill="#f0f"/>
<circle cx="160" cy="124.5" r=".49" fill="none" stroke="#f0f" stroke-width=".25"/>
<circle cx="124.5" cy="139.7" r=".49" fill="#f0f"/>
<circle cx="124.5" cy="139.7" r=".49" fill="none" stroke="#f0f" stroke-width=".25"/>
<circle cx="137.2" cy="167.7" r=".49" fill="#f0f"/>
<circle cx="137.2" cy="167.7" r=".49" fill="none" stroke="#f0f" stroke-width=".25"/>
<circle cx="101.6" cy="177.8" r=".49" fill="#f0f"/>
<circle cx="101.6" cy="177.8" r=".49" fill="none" stroke="#f0f" stroke-width=".25"/>
<circle cx="144.8" cy="121.9" r=".49" fill="#f0f"/>
<circle cx="144.8" cy="121.9" r=".49" fill="none" stroke="#f0f" stroke-width=".25"/>
<text font-size="6.1" x="2.6" y="8.7">HDMI TX</text>
<g font-size="3">
<text x="237" y="196.1">CM5 IIIO</text>
<text x="237" y="196.1">CM5 O</text>
<text x="236.3" y="200.9">04.HDMI TX</text>
</g>
<g font-size="2.3" fill="#f00">
<text x="72.7" y="16.1">HDMI0_TX2P</text>
<text x="152.2" y="14.6">HDMI0_TX2P_PORT</text>
<text x="152.2" y="17.1">HDMI0_TX2N_PORT</text>
<text x="15.3" y="20.9">HDMI0_TX3P</text>
<text x="15.3" y="18.4">HDMI0_TX3N</text>
<text x="72.7" y="18.4">HDMI0_TX2N</text>
<text x="72.7" y="23.7">HDMI0_TX1P</text>
<text x="152.2" y="22.2">HDMI0_TX1P_PORT</text>
<text x="15.3" y="28.5">HDMI0_TX0P</text>
<text x="15.3" y="26">HDMI0_TX0N</text>
<text x="72.7" y="26">HDMI0_TX1N</text>
<text x="152.2" y="24.7">HDMI0_TX1N_PORT</text>
<text x="152.2" y="29.8">HDMI0_TX0P_PORT</text>
<text x="15.3" y="33.6">HDMI0_TX1N</text>
<text x="72.7" y="31.3">HDMI0_TX0P</text>
<text x="72.7" y="33.6">HDMI0_TX0N</text>
<text x="152.2" y="32.3">HDMI0_TX0N_PORT</text>
<text x="15.3" y="41.2">HDMI0_TX2N</text>
<text x="15.3" y="36.2">HDMI0_TX1P</text>
<text x="73.2" y="38.9">HDMI0_TX3P</text>
<text x="73.2" y="41.2">HDMI0_TX3N</text>
<text x="152.2" y="37.4">HDMI0_TX3P_PORT</text>
<text x="152.2" y="40">HDMI0_TX3N_PORT</text>
<text x="15.3" y="43.8">HDMI0_TX2P</text>
<text x="15.3" y="48.9">HDMI_TX0_SCL_5V</text>
<text x="15.8" y="51.6">HDMI_TX0_SDA_5V</text>
<text x="76.8" y="50.1">HDMI0_TX1N_PORT</text>
<text x="76.8" y="52.7">HDMI0_TX1P_PORT</text>
<text x="149.1" y="50.1">HDMI0_TX1N_PORT</text>
<text x="149.6" y="52.7">HDMI0_TX1P_PORT</text>
<text x="196.1" y="50.1">HDMI0_TX1N_PORT_C</text>
<text x="196.1" y="52.7">HDMI0_TX1P_PORT_C</text>
<text x="15" y="56.7">HDMI_TX0_CEC_PORT</text>
<text x="76.8" y="57.7">HDMI0_TX2N_PORT</text>
<text x="149.1" y="57.7">HDMI0_TX2N_PORT</text>
<text x="196.1" y="57.7">HDMI0_TX2N_PORT_C</text>
<text x="15.3" y="62.1">HDMI_TX0_HPD_M0</text>
<text x="76.8" y="60.3">HDMI0_TX2P_PORT</text>
<text x="76.8" y="65.4">HDMI0_TX0P_PORT</text>
<text x="149.1" y="60.3">HDMI0_TX2P_PORT</text>
<text x="149.4" y="65.4">HDMI0_TX0P_PORT</text>
<text x="196.1" y="60.3">HDMI0_TX2P_PORT_C</text>
<text x="196.1" y="65.4">HDMI0_TX0P_PORT_C</text>
<text x="15.8" y="69.4">HDMI0_TX_SBDP_C</text>
<text x="15.8" y="72">HDMI0_TX_SBDN_C</text>
<text x="76.8" y="67.9">HDMI0_TX0N_PORT</text>
<text x="149.1" y="67.9">HDMI0_TX0N_PORT</text>
<text x="196.1" y="67.9">HDMI0_TX0N_PORT_C</text>
<text x="76.8" y="73">HDMI0_TX3P_PORT</text>
<text x="76.8" y="75.5">HDMI0_TX3N_PORT</text>
<text x="150.4" y="75.5">HDMI0_TX3N_PORT</text>
<text x="150.9" y="73">HDMI0_TX3P_PORT</text>
<text x="65.1" y="103.5">HDMI0_TX2P_PORT_C</text>
<text x="65.1" y="106">HDMI0_TX2N_PORT_C</text>
<text x="142.8" y="106">HDMI0_TX1P_PORT_C</text>
<text x="65.1" y="111.1">HDMI0_TX0P_PORT_C</text>
<text x="65.1" y="113.6">HDMI0_TX0N_PORT_C</text>
<text x="142.8" y="108.5">HDMI0_TX1N_PORT_C</text>
<text x="142.8" y="113.6">HDMI0_TX3P_PORT_C</text>
<text x="64.1" y="118.7">HDMI_TX0_CEC_PORT</text>
<text x="142.8" y="116.2">HDMI0_TX3N_PORT_C</text>
<text x="142.8" y="118.7">HDMI0_SBDP</text>
<text x="65.3" y="121.2">HDMI_TX0_SCL_5V</text>
<text x="142.8" y="121.2">HDMI_TX0_SDA_5V</text>
<text x="66.6" y="126.3">HDMI0_SBDN</text>
<text x="55.4" y="160.9">HDMI0_TX_SBDP_C</text>
<text x="125" y="159.3">HDMI0_SBDP</text>
<text x="125" y="167">HDMI0_SBDN</text>
<text x="55.4" y="168.5">HDMI0_TX_SBDN_C</text>
<text x="54.7" y="178.6">HDMI_TX0_HPD_M0</text>
</g>
<g font-size="2.3" fill="#000080">
<text x="92.5" y="14.6">R952</text>
<text x="92.5" y="17.1">R953</text>
<text x="105.5" y="14.6">NC</text>
<text x="105.5" y="17.1">NC</text>
<text x="112.3" y="14.8">C90425</text>
<text x="112.3" y="17.4">C90426</text>
<text x="130.1" y="14.8">220nF</text>
<text x="130.1" y="17.4">220nF</text>
<text x="91.5" y="20.2">L5003</text>
<text x="92.5" y="22.7">R954</text>
<text x="101.4" y="20.2">BCMF062P120T</text>
<text x="105.7" y="22.7">NC</text>
<text x="112.3" y="22.4">C90427</text>
<text x="130.1" y="22.4">220nF</text>
<text x="91.5" y="27.5">L5004</text>
<text x="92.2" y="25.2">R955</text>
<text x="92.5" y="29.8">R956</text>
<text x="101.1" y="27.8">BCMF062P120T</text>
<text x="105.5" y="29.8">NC</text>
<text x="105.7" y="25.2">NC</text>
<text x="112.3" y="25">C90420</text>
<text x="130.1" y="25">220nF</text>
<text x="91.2" y="35.4">L5005</text>
<text x="92.5" y="32.3">R957</text>
<text x="101.9" y="35.1">BCMF062P120T</text>
<text x="105.5" y="32.3">NC</text>
<text x="112.3" y="32.6">C90422</text>
<text x="112.3" y="30.1">C90421</text>
<text x="130.1" y="32.6">220nF</text>
<text x="130.1" y="30.1">220nF</text>
<text x="91.2" y="37.4">R958</text>
<text x="91.2" y="40">R959</text>
<text x="104.2" y="37.4">NC</text>
<text x="104.2" y="40">NC</text>
<text x="112.3" y="40.2">C90423</text>
<text x="112.3" y="37.7">C90424</text>
<text x="130.1" y="40.2">220nF</text>
<text x="130.1" y="37.7">220nF</text>
<text x="91" y="43.3">L5006</text>
<text x="103.9" y="43">BCMF062P120T</text>
<text x="114.9" y="46.3">U3806</text>
<text x="125" y="46.3">ESD73034D</text>
<text x="177.8" y="45.3">L5007</text>
<text x="177.6" y="50.1">R95264</text>
<text x="177.6" y="52.7">R952</text>
<text x="183" y="52.7">63</text>
<text x="190.5" y="50.1">NC</text>
<text x="190.5" y="52.7">NC</text>
<text x="177.6" y="58.3">R95266</text>
<text x="177.8" y="55.5">L5008</text>
<text x="190.8" y="58.3">NC</text>
<text x="193.1" y="55.5">BCMF062P120T</text>
<text x="177.3" y="60.8">R95265</text>
<text x="177.6" y="65.4">R95268</text>
<text x="190.5" y="65.4">NC</text>
<text x="190.8" y="60.8">NC</text>
<text x="193.1" y="63.1">BCMF062P120T</text>
<text x="176.3" y="71">L5009</text>
<text x="177.6" y="67.9">R952</text>
<text x="183" y="67.9">67</text>
<text x="190.5" y="67.9">NC</text>
<text x="193.1" y="70.7">BCMF062P120T</text>
<text x="177.1" y="73">R95269</text>
<text x="177.1" y="75.5">R952</text>
<text x="182.5" y="75.5">70</text>
<text x="190" y="73">NCHDMI0_TX3P_PORT_C</text>
<text x="190" y="75.5">NCHDMI0_TX3N_PORT_C</text>
<text x="114.3" y="80.9">U3807 ESD73034D</text>
<text x="176.8" y="78.8">L5010</text>
<text x="193.1" y="78.3">BCMF062P120T</text>
<text x="114.3" y="88.5">J1</text>
<text x="114.3" y="91">HDMI_A</text>
<text x="162.6" y="131.7">C1</text>
<text x="167.4" y="129.9">D1</text>
<text x="172.8" y="129.1">B5819WS</text>
<text x="66.1" y="136.7">ED9206</text>
<text x="81.3" y="136.7">ED3</text>
<text x="147.6" y="133.9">ED2</text>
<text x="147.6" y="136.5">BTR04G02</text>
<text x="162.6" y="134.2">1uF</text>
<text x="66.1" y="139.3">BTR04G02</text>
<text x="81.3" y="139.3">BTR04G02</text>
<text x="85.6" y="159.6">C90429</text>
<text x="104.7" y="159.6">1uF</text>
<text x="85.6" y="167.2">C90430</text>
<text x="104.7" y="167.2">1uF</text>
<text x="104.2" y="177.4">R95282</text>
<text x="122" y="177.4">0R</text>
<text x="147.6" y="177.1">ED1</text>
<text x="147.6" y="179.7">BTR04G02</text>
<text x="165.4" y="177.1">ED5</text>
<text x="165.4" y="179.7">BTR04G02</text>
<text x="91.5" y="187.5">R95615</text>
<text x="91.5" y="190.1">47K</text>
</g>
<g font-size="2.3">
<text x="111.3" y="50.3">1</text>
<text x="111.3" y="52.8">2</text>
<text x="133.9" y="50.3">10</text>
<text x="133.9" y="52.8">9</text>
<text x="111.3" y="57.9">4</text>
<text x="111.3" y="55.4">3</text>
<text x="133.9" y="57.9">7</text>
<text x="133.9" y="55.4">8</text>
<text x="111.3" y="65.5">1</text>
<text x="111.3" y="60.5">5</text>
<text x="133.9" y="65.5">10</text>
<text x="133.9" y="60.5">6</text>
<text x="111.3" y="68.1">2</text>
<text x="111.3" y="70.6">3</text>
<text x="133.9" y="68.1">9</text>
<text x="133.9" y="70.6">8</text>
<text x="111.3" y="73.2">4</text>
<text x="111.3" y="75.7">5</text>
<text x="133.9" y="73.2">7</text>
<text x="133.9" y="75.7">6</text>
<text x="15.3" y="81.9">VCC5V0_SYS</text>
<text x="118.9" y="99.9" transform="rotate(-90 118.9 99.9)">20</text>
<text x="124" y="99.9" transform="rotate(-90 124 99.9)">21</text>
<text x="113.8" y="103.6">1</text>
<text x="113.8" y="106.2">3</text>
<text x="128.8" y="103.6">2</text>
<text x="128.8" y="106.2">4</text>
<text x="113.8" y="108.7">5</text>
<text x="113.8" y="111.3">7</text>
<text x="113.8" y="113.8">9</text>
<text x="128.8" y="108.7">6</text>
<text x="128.8" y="111.3">8</text>
<text x="128.8" y="113.8">10</text>
<text x="112.6" y="116.3">11</text>
<text x="112.6" y="118.9">13</text>
<text x="128.8" y="116.3">12</text>
<text x="128.8" y="118.9">14</text>
<text x="112.6" y="121.4">15</text>
<text x="112.6" y="124">17</text>
<text x="128.8" y="121.4">16</text>
<text x="128.8" y="124">18</text>
<text x="164.4" y="124">2</text>
<text x="176.8" y="124">1</text>
<text x="184.4" y="125.3">VCC5V0_SYS</text>
<text x="112.6" y="126.5">19</text>
<text x="118.9" y="133.9" transform="rotate(-90 118.9 133.9)">23</text>
<text x="124" y="133.9" transform="rotate(-90 124 133.9)">22</text>
<text x="205" y="195.9">Size</text>
<text x="221" y="195.4">Title:</text>
<text x="288.6" y="195.9">REV</text>
<text x="206.3" y="200.7">A4</text>
<text x="214.4" y="201">Page Name:</text>
<text x="287.3" y="200.5">V2.2</text>
<text x="204.8" y="204.6">Date:</text>
<text x="213.4" y="204.6">Wednesday, February 28, 2024</text>
<text x="254" y="204.6">Sheet</text>
<text x="266.7" y="204.6">04</text>
<text x="274.4" y="204.6">of</text>
<text x="282" y="204.6">19</text>
</g>
<g font-size="2.3" fill="#004080">
<text x="115.6" y="51.9">IO1</text>
<text x="123.7" y="51.9">NC_10</text>
<text x="184.2" y="51.9">2</text>
<text x="188" y="51.9">3</text>
<text x="115.6" y="54.4">IO2</text>
<text x="115.6" y="59.5">IO3</text>
<text x="115.6" y="57">GND</text>
<text x="125" y="54.4">NC_9</text>
<text x="125" y="59.5">NC_7</text>
<text x="125.8" y="57">GND</text>
<text x="184.2" y="54.4">1</text>
<text x="184.2" y="59.5">2</text>
<text x="188" y="54.4">4</text>
<text x="188" y="59.5">3</text>
<text x="115.6" y="62.1">IO4</text>
<text x="125" y="62.1">NC_6</text>
<text x="184.2" y="62.1">1</text>
<text x="188" y="62.1">4</text>
<text x="115.6" y="67.1">IO1</text>
<text x="115.6" y="69.7">IO2</text>
<text x="123.7" y="67.1">NC_10</text>
<text x="125" y="69.7">NC_9</text>
<text x="115.6" y="74.8">IO3</text>
<text x="115.6" y="77.3">IO4</text>
<text x="115.6" y="72.2">GND</text>
<text x="125" y="74.8">NC_7</text>
<text x="125" y="77.3">NC_6</text>
<text x="125.8" y="72.2">GND</text>
</g>
<g font-size="1.8">
<text x="31.7" y="1.9">5</text>
<text x="90.1" y="1.9">4</text>
<text x="148.5" y="1.9">3</text>
<text x="206.8" y="1.9">2</text>
<text x="265.2" y="1.9">1</text>
<text x=".7" y="29.8">D</text>
<text x="295.1" y="29.8">D</text>
<text x=".7" y="80.9">C</text>
<text x="295.1" y="80.9">C</text>
<text x=".7" y="132.1">B</text>
<text x="295.1" y="132.1">B</text>
<text x=".7" y="183.3">A</text>
<text x="295.1" y="183.3">A</text>
<text x="31.7" y="209.2">5</text>
<text x="90.1" y="209.2">4</text>
<text x="148.5" y="209.2">3</text>
<text x="206.8" y="209.2">2</text>
<text x="265.2" y="209.2">1</text>
</g>
</svg>
